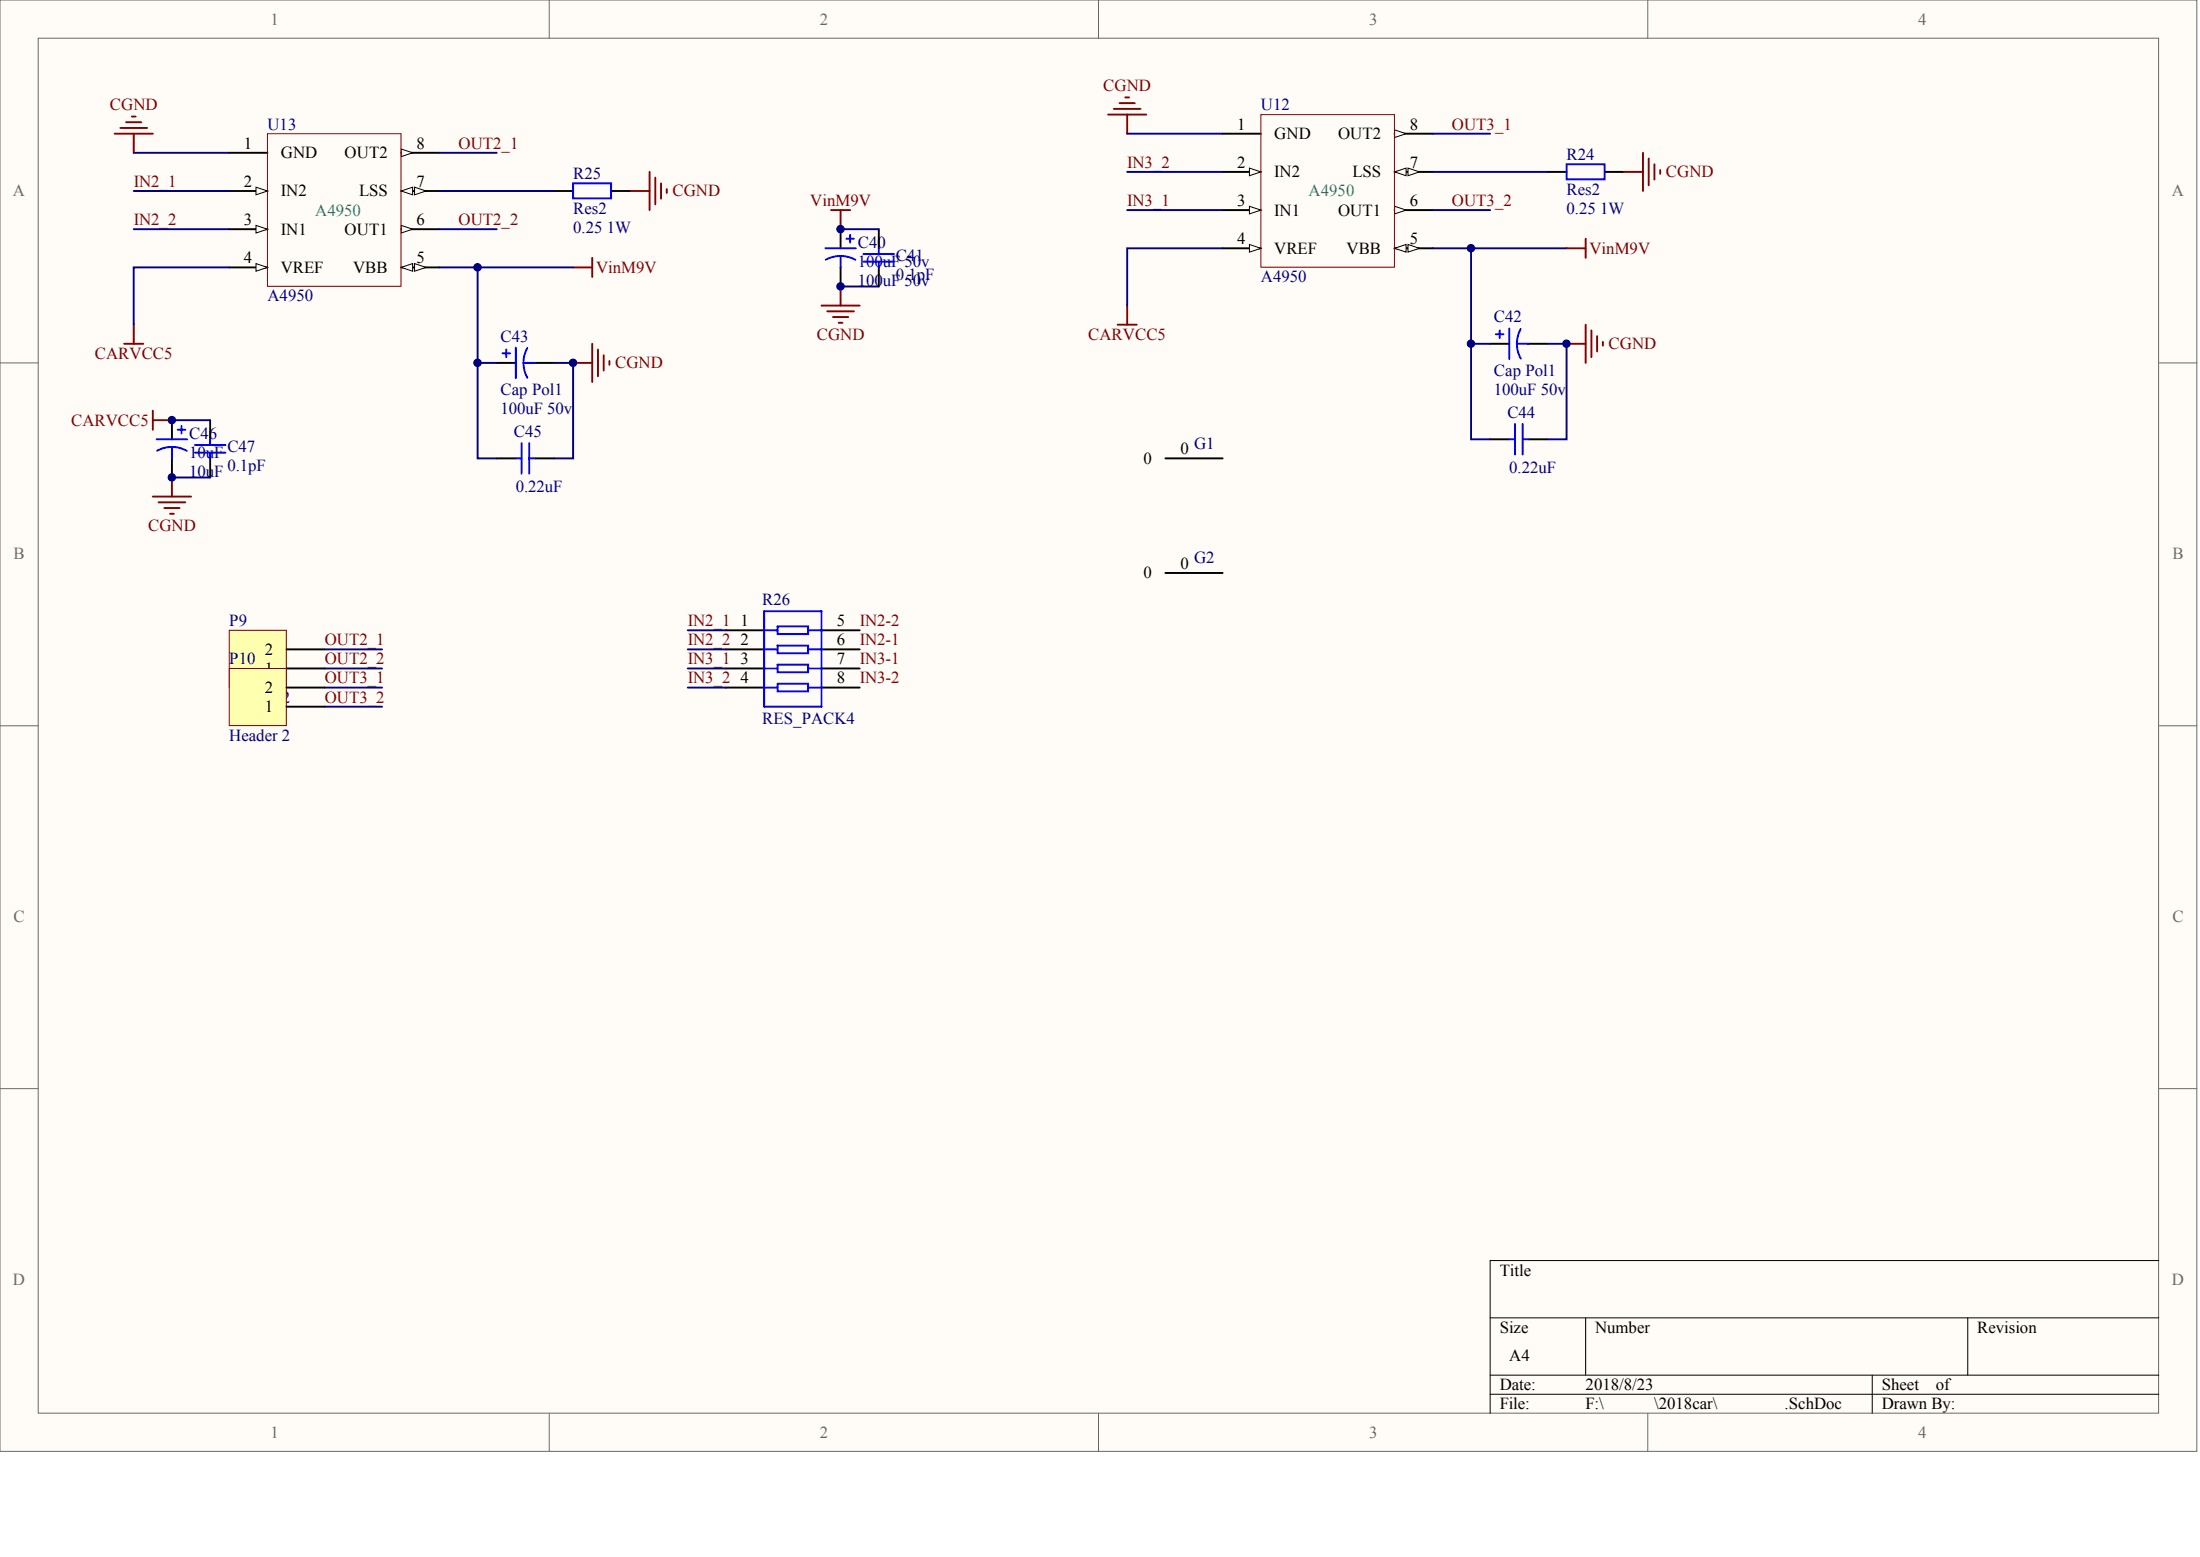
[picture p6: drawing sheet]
<svg xmlns="http://www.w3.org/2000/svg" width="840mm" height="594mm" viewBox="0 0 840 594" stroke-linecap="round" stroke-linejoin="round" font-family="sans-serif">
<g fill="#fffcf8" stroke="#696969" stroke-width=".38">
<path d="M0 0h838.4v553.8h-838.4z"/>
<path d="M14.6 14.6h809.2v524.6h-809.2z"/>
</g>
<path d="M209.6 0v14.6M419.2 0v14.6M628.9 0v14.6M0 138.5h14.6M823.9 138.5h14.6M0 276.9h14.6M823.9 276.9h14.6M0 415.4h14.6M823.9 415.4h14.6M209.6 539.3v14.5M419.2 539.3v14.5M628.9 539.3v14.5" fill="none" stroke="#696969" stroke-width=".38"/>
<path d="M823.9 481h-255.2v58.3M568.7 502.8h255.2M605.2 502.8v21.9M751 502.8v21.9M568.7 524.7h255.2M568.7 532h255.2M714.5 524.7v14.6" fill="none" stroke="#000" stroke-width=".38"/>
<path d="M87.5 58.3h14.6M87.5 72.9h14.6" fill="none" stroke="#000" stroke-width=".73"/>
<path d="M97.7 71.4l4.4 1.5-4.4 1.4z" fill="#fffcf8" stroke="#000" stroke-width=".38"/>
<path d="M87.5 87.5h14.6" fill="none" stroke="#000" stroke-width=".73"/>
<path d="M97.7 86l4.4 1.5-4.4 1.4z" fill="#fffcf8" stroke="#000" stroke-width=".38"/>
<path d="M87.5 102h14.6" fill="none" stroke="#000" stroke-width=".73"/>
<path d="M97.7 100.6l4.4 1.4-4.4 1.5z" fill="#fffcf8" stroke="#000" stroke-width=".38"/>
<path d="M153.1 102h14.6" fill="none" stroke="#000" stroke-width=".73"/>
<g fill="#fffcf8" stroke="#000" stroke-width=".38">
<path d="M153.1 102l4.4-1.4v2.9z"/>
<path d="M158.2 100.6l4.4 1.4-4.4 1.5z"/>
</g>
<path d="M153.1 87.5h14.6" fill="none" stroke="#000" stroke-width=".73"/>
<path d="M153.1 86l4.4 1.5-4.4 1.4z" fill="#fffcf8" stroke="#000" stroke-width=".38"/>
<path d="M153.1 72.9h14.6" fill="none" stroke="#000" stroke-width=".73"/>
<g fill="#fffcf8" stroke="#000" stroke-width=".38">
<path d="M153.1 72.9l4.4-1.5v2.9z"/>
<path d="M158.2 71.4l4.4 1.5-4.4 1.4z"/>
</g>
<path d="M153.1 58.3h14.6" fill="none" stroke="#000" stroke-width=".73"/>
<path d="M153.1 56.8l4.4 1.5-4.4 1.5z" fill="#fffcf8" stroke="#000" stroke-width=".38"/>
<path d="M102.1 51h50.9v58.2h-50.9z" fill="none" stroke="#800000" stroke-width=".38"/>
<path d="M466.6 51h14.6M211.4 72.9h7.3M233.3 72.9h7.3M466.6 65.6h14.6M189.6 138.5h7.3M204.1 138.5h7.3M189.6 174.9h7.3M204.1 174.9h7.3" fill="none" stroke="#000" stroke-width=".73"/>
<path d="M218.7 70h14.5v5.7h-14.5zM191.8 134.8h2.9M193.2 133.4v2.9M196.9 132.6v11.7M199.8 138.5h4.3M199.8 138.5a11.6 11.6 0 0 0 1.5 5.6M201.2 132.8a11.6 11.6 0 0 0-1.4 5.7M196.9 174.9h2.1M199 169.1v11.6M202 169.1v11.6M202 174.9h2.1" fill="none" stroke="#00f" stroke-width=".73"/>
<g fill="none" stroke="#800000" stroke-width=".73">
<path d="M43.7 51h14.6M45.9 48.8h10.2M48.1 46.6h5.9M50.3 44.5h1.5M51 51v7.3M240.6 72.9h7.3M247.9 65.6v14.6M250.1 67.8v10.2M252.3 70v5.8M254.5 72.1v1.5M226 98.4v7.3M218.7 102h7.3"/>
<path d="M47.4 131.2h7.3M51 123.9v7.3M218.7 138.5h7.3M226 131.2v14.6M228.2 133.4v10.2M230.4 135.5v5.9M232.6 137.7v1.5"/>
</g>
<path d="M51 58.3h36.5M167.7 58.3h21.9M51 72.9h36.5M167.7 72.9h43.7M51 87.5h36.5M167.7 87.5h21.9M87.5 102h-36.5v21.9M167.7 102h51M182.3 102v72.9h7.3M182.3 138.5h7.3M211.4 138.5h7.3v36.4h-7.3" fill="none" stroke="#000080" stroke-width=".73"/>
<path d="M476.8 64.1l4.4 1.5-4.4 1.4z" fill="#fffcf8" stroke="#000" stroke-width=".38"/>
<path d="M466.6 80.2h14.6" fill="none" stroke="#000" stroke-width=".73"/>
<path d="M476.8 78.7l4.4 1.5-4.4 1.4z" fill="#fffcf8" stroke="#000" stroke-width=".38"/>
<path d="M466.6 94.7h14.6" fill="none" stroke="#000" stroke-width=".73"/>
<path d="M476.8 93.3l4.4 1.4-4.4 1.5z" fill="#fffcf8" stroke="#000" stroke-width=".38"/>
<path d="M532.2 94.7h14.6" fill="none" stroke="#000" stroke-width=".73"/>
<g fill="#fffcf8" stroke="#000" stroke-width=".38">
<path d="M532.2 94.7l4.4-1.4v2.9z"/>
<path d="M537.3 93.3l4.4 1.4-4.4 1.5z"/>
</g>
<path d="M532.2 80.2h14.6" fill="none" stroke="#000" stroke-width=".73"/>
<path d="M532.2 78.7l4.4 1.5-4.4 1.4z" fill="#fffcf8" stroke="#000" stroke-width=".38"/>
<path d="M532.2 65.6h14.6" fill="none" stroke="#000" stroke-width=".73"/>
<g fill="#fffcf8" stroke="#000" stroke-width=".38">
<path d="M532.2 65.6l4.4-1.5v2.9z"/>
<path d="M537.3 64.1l4.4 1.5-4.4 1.4z"/>
</g>
<path d="M532.2 51h14.6" fill="none" stroke="#000" stroke-width=".73"/>
<path d="M532.2 49.6l4.4 1.4-4.4 1.5z" fill="#fffcf8" stroke="#000" stroke-width=".38"/>
<path d="M481.2 43.7h51v58.3h-51z" fill="none" stroke="#800000" stroke-width=".38"/>
<g fill="none" stroke="#000" stroke-width=".73">
<path d="M590.6 65.6h7.3M612.4 65.6h7.3M320.8 87.5v7.2M335.4 87.5v7.2M320.8 102v7.3M335.4 102v7.3M568.7 131.2h7.3M583.3 131.2h7.3M65.6 160.3v7.3M65.6 174.9v7.3M80.2 160.3v7.3M80.2 174.9v7.3"/>
<path d="M568.7 167.6h7.3M583.3 167.6h7.3M277.1 240.5h14.5M277.1 247.8h14.5M277.1 255.1h14.5M313.5 240.5h14.6M313.5 247.8h14.6M313.5 255.1h14.6M277.1 262.4h14.5M313.5 262.4h14.6"/>
</g>
<g fill="none" stroke="#00f" stroke-width=".73">
<path d="M597.9 62.7h14.5v5.7h-14.5zM315 94.7h11.6M320.8 97.7a11.6 11.6 0 0 1 5.7 1.4M320.8 97.7a11.6 11.6 0 0 0-5.7 1.4M320.8 97.7v4.3M323 91.1h2.9M324.5 89.6v3M329.6 99.8h11.6M329.6 96.9h11.6M335.4 94.7v2.2M335.4 99.8v2.2M570.9 127.5h2.9"/>
<path d="M572.3 126.1v2.9M576 125.3v11.7M578.9 131.2a11.6 11.6 0 0 0 1.5 5.6M578.9 131.2h4.4M580.4 125.5a11.6 11.6 0 0 0-1.5 5.7M59.8 167.6h11.7M65.6 170.5a11.6 11.6 0 0 1 5.7 1.5M65.6 170.5a11.6 11.6 0 0 0-5.7 1.5M65.6 170.5v4.4M67.8 164h2.9M69.3 162.5v2.9M74.4 172.7h11.6"/>
<path d="M74.4 169.8h11.6M80.2 167.6v2.2M80.2 172.7v2.2M576 167.6h2.2M578.2 161.8v11.6M581.1 161.8v11.6M581.1 167.6h2.2M291.6 233.2h21.9v36.4h-21.9zM296.7 239h11.7v2.9h-11.7zM291.6 240.5h5.1M291.6 247.8h5.1M291.6 255.1h5.1"/>
<path d="M296.7 246.3h11.7v2.9h-11.7zM296.7 253.6h11.7v2.9h-11.7zM308.4 240.5h5.1M308.4 247.8h5.1M308.4 255.1h5.1M291.6 262.4h5.1M296.7 260.9h11.7v2.9h-11.7zM308.4 262.4h5.1"/>
</g>
<g fill="none" stroke="#800000" stroke-width=".73">
<path d="M427.3 39.4h5.8M429.4 37.2h1.5M422.9 43.7h14.6M425.1 41.5h10.2M430.2 43.7v7.3M627 58.3v14.6M619.7 65.6h7.3M629.2 60.5v10.2M631.4 62.7v5.8M633.6 64.9v1.4M313.5 116.6h14.6M315.7 118.8h10.2"/>
<path d="M320.8 109.3v7.3M430.2 116.6v7.3M317.9 121h5.8M320.1 123.2h1.4M426.5 123.9h7.3M597.9 131.2h7.3M605.2 123.9v14.6M607.3 126.1v10.2M609.5 128.3v5.8M611.7 130.4v1.5M58.3 156.7v7.3M58.3 160.3h7.3"/>
<path d="M58.3 189.5h14.6M60.5 191.7h10.2M62.7 193.8h5.8M64.9 196h1.4M65.6 182.2v7.3"/>
</g>
<g fill="none" stroke="#000080" stroke-width=".73">
<path d="M430.2 51h36.4M546.8 51h21.9M430.2 65.6h36.4M546.8 65.6h43.8M320.8 87.5h14.6M430.2 80.2h36.4M466.6 94.7h-36.4v21.9M546.8 80.2h21.9M546.8 94.7h51.1M561.4 94.7v72.9h7.3M320.8 109.3h14.6M561.4 131.2h7.3"/>
<path d="M590.6 131.2h7.3v36.4h-7.3M65.6 160.3h14.6M65.6 182.2h14.6M123.9 247.8h21.9M123.9 255.1h21.9M123.9 262.4h21.9M123.9 269.6h21.9"/>
</g>
<path d="M87.5 240.5h21.8v21.8h-21.8z" fill="#ffffb0" stroke="#800000" stroke-width=".38"/>
<path d="M109.4 255.1h14.5M109.4 247.8h14.5" fill="none" stroke="#000" stroke-width=".73"/>
<path d="M87.5 255.1h21.8v21.8h-21.8z" fill="#ffffb0" stroke="#800000" stroke-width=".38"/>
<path d="M444.8 174.9h21.8M444.8 218.6h21.8M109.4 269.6h14.5M109.4 262.4h14.5" fill="none" stroke="#000" stroke-width=".73"/>
<path d="M317.2 80.2h7.3M320.8 80.2v7.3M597.9 94.7h7.3M605.2 91.1v7.3" fill="none" stroke="#800000" stroke-width=".73"/>
<path d="M262.5 240.5h14.6M262.5 247.8h14.6M262.5 255.1h14.6M262.5 262.4h14.6" fill="none" stroke="#000080" stroke-width=".73"/>
<g fill="#000080" stroke="#000080" stroke-width=".38">
<circle cx="65.6" cy="182.2" r="1.42"/>
<circle cx="65.6" cy="160.3" r="1.42"/>
<circle cx="182.2" cy="138.4" r="1.42"/>
<circle cx="182.2" cy="102" r="1.42"/>
<circle cx="218.7" cy="138.4" r="1.42"/>
<circle cx="320.8" cy="109.3" r="1.42"/>
<circle cx="320.8" cy="87.4" r="1.42"/>
<circle cx="561.4" cy="131.1" r="1.42"/>
<circle cx="561.4" cy="94.7" r="1.42"/>
<circle cx="597.8" cy="131.1" r="1.42"/>
</g>
<g font-size="6.4" fill="#696969">
<text x="103.2" y="9.4">1</text>
<text x="312.9" y="9.4">2</text>
<text x="522.5" y="9.4">3</text>
<text x="732.1" y="9.4">4</text>
<text x="5" y="74.9">A</text>
<text x="828.8" y="74.9">A</text>
<text x="5.2" y="213.4">B</text>
<text x="829.1" y="213.4">B</text>
<text x="5.2" y="351.9">C</text>
<text x="829.1" y="351.9">C</text>
<text x="5" y="490.3">D</text>
<text x="828.8" y="490.3">D</text>
<text x="103.2" y="548.6">1</text>
<text x="312.9" y="548.6">2</text>
<text x="522.5" y="548.6">3</text>
<text x="732.1" y="548.6">4</text>
</g>
<g font-size="6.4" fill="#800000">
<text x="421.1" y="34.9">CGND</text>
<text x="41.9" y="42.2">CGND</text>
<text x="554.1" y="49.4">OUT3_1</text>
<text x="175" y="56.7">OUT2_1</text>
<text x="430.2" y="64">IN3_2</text>
<text x="51" y="71.3">IN2_1</text>
<text x="635.8" y="67.7">CGND</text>
<text x="256.6" y="74.9">CGND</text>
<text x="309.2" y="78.6">VinM9V</text>
<text x="430.2" y="78.6">IN3_1</text>
<text x="554.1" y="78.6">OUT3_2</text>
<text x="51" y="85.9">IN2_2</text>
<text x="175" y="85.9">OUT2_2</text>
<text x="606.6" y="96.8">VinM9V</text>
<text x="227.5" y="104.1">VinM9V</text>
<text x="311.7" y="129.6">CGND</text>
<text x="415.3" y="129.6">CARVCC5</text>
<text x="36.2" y="136.9">CARVCC5</text>
<text x="613.9" y="133.2">CGND</text>
<text x="234.8" y="140.5">CGND</text>
<text x="27.1" y="162.4">CARVCC5</text>
<text x="56.5" y="202.5">CGND</text>
<text x="262.5" y="238.9">IN2_1</text>
<text x="328.1" y="238.9">IN2-2</text>
<text x="123.9" y="246.2">OUT2_1</text>
<text x="262.5" y="246.2">IN2_2</text>
<text x="328.1" y="246.2">IN2-1</text>
<text x="123.9" y="253.5">OUT2_2</text>
<text x="262.5" y="253.5">IN3_1</text>
<text x="328.1" y="253.5">IN3-1</text>
<text x="123.9" y="260.8">OUT3_1</text>
<text x="262.5" y="260.8">IN3_2</text>
<text x="328.1" y="260.8">IN3-2</text>
<text x="123.9" y="268.1">OUT3_2</text>
</g>
<g font-size="6.4" fill="#000080">
<text x="481.2" y="42.2">U12</text>
<text x="102.1" y="49.4">U13</text>
<text x="597.9" y="61.1">R24</text>
<text x="218.7" y="68.4">R25</text>
<text x="597.9" y="74.2">Res2</text>
<text x="218.7" y="81.5">Res2</text>
<text x="597.9" y="81.5">0.25 1W</text>
<text x="218.7" y="88.8">0.25 1W</text>
<text x="327.4" y="94.6">C40</text>
<text x="327.4" y="101.9">100uF 50v</text>
<text x="341.9" y="99.7">C41</text>
<text x="341.9" y="107">0.1pF</text>
<text x="481.2" y="107.7">A4950</text>
<text x="327.4" y="109.2">100uF 50v</text>
<text x="102.1" y="115">A4950</text>
<text x="570.2" y="123">C42</text>
<text x="191" y="130.3">C43</text>
<text x="570.2" y="143.4">Cap Pol1</text>
<text x="191" y="150.7">Cap Pol1</text>
<text x="570.2" y="150.7">100uF 50v</text>
<text x="191" y="158">100uF 50v</text>
<text x="575.3" y="159.5">C44</text>
<text x="72.2" y="167.5">C46</text>
<text x="196.1" y="166.8">C45</text>
<text x="86.8" y="172.6">C47</text>
<text x="455.7" y="171.1">G1</text>
<text x="72.2" y="174.8">10uF</text>
<text x="86.8" y="179.9">0.1pF</text>
<text x="72.2" y="182.1">10uF</text>
<text x="576" y="180.6">0.22uF</text>
<text x="196.9" y="187.9">0.22uF</text>
<text x="455.7" y="214.9">G2</text>
<text x="290.9" y="230.9">R26</text>
<text x="87.5" y="238.9">P9</text>
<text x="87.5" y="253.5">P10</text>
<text x="87.5" y="268.1">Header 2</text>
<text x="290.9" y="276.1">RES_PACK4</text>
<text x="87.5" y="282.6">Header 2</text>
</g>
<g font-size="6.4">
<text x="472.2" y="49.4">1</text>
<text x="486.3" y="53.1">GND</text>
<text x="510.7" y="53.1">OUT2</text>
<text x="538.1" y="49.4">8</text>
<text x="93" y="56.7">1</text>
<text x="158.9" y="56.7">8</text>
<text x="107.2" y="60.4">GND</text>
<text x="131.5" y="60.4">OUT2</text>
<text x="472.2" y="64">2</text>
<text x="538.1" y="64">7</text>
<text x="93" y="71.3">2</text>
<text x="158.9" y="71.3">7</text>
<text x="486.3" y="67.7">IN2</text>
<text x="516.2" y="67.7">LSS</text>
<text x="107.2" y="74.9">IN2</text>
<text x="137.1" y="74.9">LSS</text>
<text x="472.2" y="78.6">3</text>
<text x="486.3" y="82.2">IN1</text>
<text x="510.7" y="82.2">OUT1</text>
<text x="538.1" y="78.6">6</text>
<text x="93" y="85.9">3</text>
<text x="107.2" y="89.5">IN1</text>
<text x="131.5" y="89.5">OUT1</text>
<text x="158.9" y="85.9">6</text>
<text x="472.2" y="93.2">4</text>
<text x="538.1" y="93.2">5</text>
<text x="93" y="100.5">4</text>
<text x="158.9" y="100.5">5</text>
<text x="486.3" y="96.8">VREF</text>
<text x="513.9" y="96.8">VBB</text>
<text x="107.2" y="104.1">VREF</text>
<text x="134.7" y="104.1">VBB</text>
<text x="450.6" y="173.3">0</text>
<text x="436.4" y="177">0</text>
<text x="436.4" y="220.7">0</text>
<text x="450.6" y="217.1">0</text>
<text x="282.6" y="238.9">1</text>
<text x="319.3" y="238.9">5</text>
<text x="101.1" y="249.8">2</text>
<text x="282.6" y="246.2">2</text>
<text x="319.3" y="246.2">6</text>
<text x="101.1" y="257.1">1</text>
<text x="282.6" y="253.5">3</text>
<text x="319.3" y="253.5">7</text>
<text x="282.6" y="260.8">4</text>
<text x="319.3" y="260.8">8</text>
<text x="101.1" y="264.4">2</text>
<text x="101.1" y="271.7">1</text>
<text x="572.3" y="486.7">Title</text>
<text x="572.3" y="508.5">Size</text>
<text x="608.8" y="508.5">Number</text>
<text x="754.6" y="508.5">Revision</text>
<text x="576" y="519.5">A4</text>
<text x="572.3" y="530.4">Date:</text>
<text x="605.2" y="530.4">2018/8/23</text>
<text x="718.2" y="530.4">Sheet</text>
<text x="738.8" y="530.4">of</text>
<text x="572.3" y="537.7">File:</text>
<text x="605.2" y="537.7">F:\</text>
<text x="631.3" y="537.7">\2018car\</text>
<text x="681.1" y="537.7">.SchDoc</text>
<text x="718.2" y="537.7">Drawn By:</text>
</g>
<g font-size="6.4" fill="#17855c">
<text x="499.4" y="74.9">A4950</text>
<text x="120.3" y="82.2">A4950</text>
</g>
</svg>
